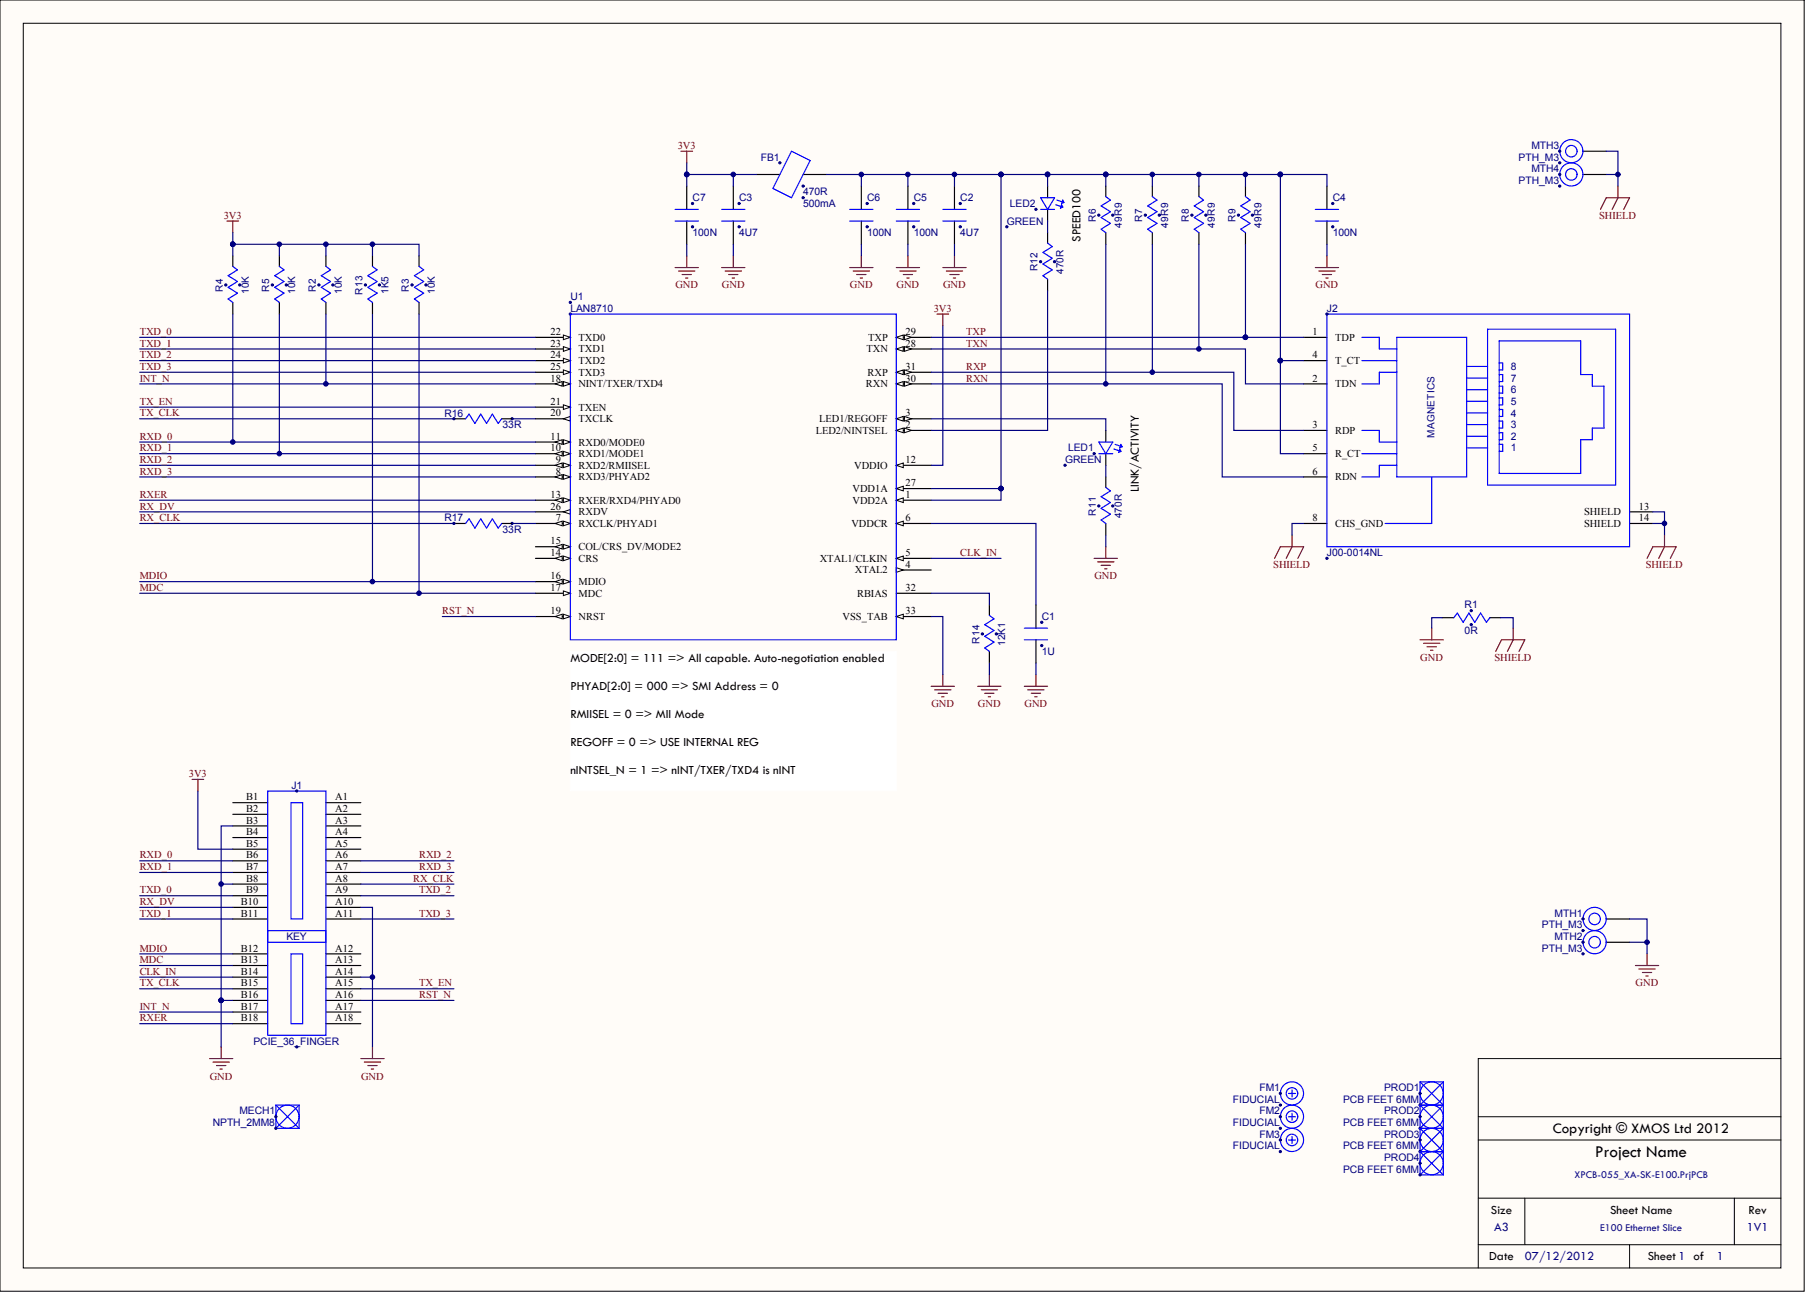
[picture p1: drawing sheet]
<svg xmlns="http://www.w3.org/2000/svg" width="656mm" height="471mm" viewBox="0 0 656 471" stroke-linecap="round" stroke-linejoin="round" font-family="sans-serif">
<path d="M0 0h655.1v468.8h-655.1z" fill="#fffcf8"/>
<path d="M0 0h655.2v468.9h-655.2zM8.5 8.4h638.2v452h-638.2zM646.7 384.4h-109.9v76M536.8 405.5h109.9M536.8 414h109.9M536.8 435.1h109.9M553.7 435.1v16.9M629.8 435.1v16.9M536.8 452h109.9M591.8 452v8.4" fill="none" stroke="#000" stroke-width=".36"/>
<circle cx="207.1" cy="114" r=".4" fill="#000080" stroke="#000080" stroke-width=".36"/>
<path d="M325.5 207h12.6" fill="none" stroke="#000" stroke-width=".42"/>
<path d="M325.5 206.1l2.5 .9-2.5 .8z" fill="#fffcf8" stroke="#000" stroke-width=".36"/>
<path d="M325.5 202.8h12.6" fill="none" stroke="#000" stroke-width=".42"/>
<path d="M325.5 202.8l2.5-.9v1.7z" fill="#fffcf8" stroke="#000" stroke-width=".36"/>
<path d="M325.5 139.4h12.6M325.5 215.4h12.6" fill="none" stroke="#000" stroke-width=".42"/>
<g fill="#fffcf8" stroke="#000" stroke-width=".36">
<path d="M325.5 139.4l2.5-.9v1.7z"/>
<path d="M328.4 138.5l2.6 .9-2.6 .8z"/>
</g>
<path d="M325.5 135.2h12.6" fill="none" stroke="#000" stroke-width=".42"/>
<g fill="#fffcf8" stroke="#000" stroke-width=".36">
<path d="M325.5 135.2l2.5-.9v1.7z"/>
<path d="M328.4 134.3l2.6 .9-2.6 .8z"/>
</g>
<path d="M325.5 126.7h12.6" fill="none" stroke="#000" stroke-width=".42"/>
<g fill="#fffcf8" stroke="#000" stroke-width=".36">
<path d="M325.5 126.7l2.5-.8v1.7z"/>
<path d="M328.4 125.9l2.6 .8-2.6 .9z"/>
</g>
<path d="M325.5 122.5h12.6" fill="none" stroke="#000" stroke-width=".42"/>
<g fill="#fffcf8" stroke="#000" stroke-width=".36">
<path d="M325.5 122.5l2.5-.8v1.6z"/>
<path d="M328.4 121.7l2.6 .8-2.6 .8z"/>
</g>
<path d="M194.4 211.2h12.7" fill="none" stroke="#000" stroke-width=".42"/>
<g fill="#fffcf8" stroke="#000" stroke-width=".36">
<path d="M204.6 210.4l2.5 .8-2.5 .8z"/>
<path d="M201.6 211.2l2.6-.8v1.6z"/>
</g>
<path d="M194.4 215.4h12.7" fill="none" stroke="#000" stroke-width=".42"/>
<path d="M204.6 214.6l2.5 .8-2.5 .9z" fill="#fffcf8" stroke="#000" stroke-width=".36"/>
<path d="M325.5 152.1h12.6" fill="none" stroke="#000" stroke-width=".42"/>
<g fill="#fffcf8" stroke="#000" stroke-width=".36">
<path d="M325.5 152.1l2.5-.9v1.7z"/>
<path d="M328.4 151.2l2.6 .9-2.6 .8z"/>
</g>
<path d="M325.5 156.3h12.6" fill="none" stroke="#000" stroke-width=".42"/>
<g fill="#fffcf8" stroke="#000" stroke-width=".36">
<path d="M325.5 156.3l2.5-.9v1.7z"/>
<path d="M328.4 155.4l2.6 .9-2.6 .8z"/>
</g>
<path d="M325.5 223.9h12.6" fill="none" stroke="#000" stroke-width=".42"/>
<path d="M325.5 223.9l2.5-.9v1.7z" fill="#fffcf8" stroke="#000" stroke-width=".36"/>
<path d="M325.5 177.4h12.6" fill="none" stroke="#000" stroke-width=".42"/>
<path d="M325.5 177.4l2.5-.8v1.7z" fill="#fffcf8" stroke="#000" stroke-width=".36"/>
<path d="M325.5 181.6h12.6" fill="none" stroke="#000" stroke-width=".42"/>
<path d="M325.5 181.6l2.5-.8v1.7z" fill="#fffcf8" stroke="#000" stroke-width=".36"/>
<path d="M194.4 202.8h12.7" fill="none" stroke="#000" stroke-width=".42"/>
<g fill="#fffcf8" stroke="#000" stroke-width=".36">
<path d="M204.6 201.9l2.5 .9-2.5 .8z"/>
<path d="M201.6 202.8l2.6-.9v1.7z"/>
</g>
<path d="M194.4 198.5h12.7" fill="none" stroke="#000" stroke-width=".42"/>
<g fill="#fffcf8" stroke="#000" stroke-width=".36">
<path d="M204.6 197.7l2.5 .8-2.5 .9z"/>
<path d="M201.6 198.5l2.6-.8v1.7z"/>
</g>
<path d="M194.4 190.1h12.7" fill="none" stroke="#000" stroke-width=".42"/>
<g fill="#fffcf8" stroke="#000" stroke-width=".36">
<path d="M204.6 189.2l2.5 .9-2.5 .8z"/>
<path d="M201.6 190.1l2.6-.9v1.7z"/>
</g>
<path d="M194.4 185.9h12.7" fill="none" stroke="#000" stroke-width=".42"/>
<path d="M204.6 185.9l2.5-.9v1.7z" fill="#fffcf8" stroke="#000" stroke-width=".36"/>
<path d="M194.4 181.6h12.7" fill="none" stroke="#000" stroke-width=".42"/>
<g fill="#fffcf8" stroke="#000" stroke-width=".36">
<path d="M204.6 180.8l2.5 .8-2.5 .9z"/>
<path d="M201.6 181.6l2.6-.8v1.7z"/>
</g>
<path d="M194.4 173.2h12.7" fill="none" stroke="#000" stroke-width=".42"/>
<g fill="#fffcf8" stroke="#000" stroke-width=".36">
<path d="M204.6 172.3l2.5 .9-2.5 .8z"/>
<path d="M201.6 173.2l2.6-.9v1.7z"/>
</g>
<path d="M194.4 169h12.7" fill="none" stroke="#000" stroke-width=".42"/>
<g fill="#fffcf8" stroke="#000" stroke-width=".36">
<path d="M204.6 168.1l2.5 .9-2.5 .8z"/>
<path d="M201.6 169l2.6-.9v1.7z"/>
</g>
<path d="M194.4 164.7h12.7" fill="none" stroke="#000" stroke-width=".42"/>
<g fill="#fffcf8" stroke="#000" stroke-width=".36">
<path d="M204.6 163.9l2.5 .8-2.5 .9z"/>
<path d="M201.6 164.7l2.6-.8v1.7z"/>
</g>
<path d="M194.4 160.5h12.7" fill="none" stroke="#000" stroke-width=".42"/>
<g fill="#fffcf8" stroke="#000" stroke-width=".36">
<path d="M204.6 159.7l2.5 .8-2.5 .9z"/>
<path d="M201.6 160.5l2.6-.8v1.7z"/>
</g>
<path d="M194.4 152.1h12.7" fill="none" stroke="#000" stroke-width=".42"/>
<path d="M204.6 152.1l2.5-.9v1.7z" fill="#fffcf8" stroke="#000" stroke-width=".36"/>
<path d="M194.4 147.8h12.7" fill="none" stroke="#000" stroke-width=".42"/>
<path d="M204.6 147l2.5 .8-2.5 .9z" fill="#fffcf8" stroke="#000" stroke-width=".36"/>
<path d="M194.4 139.4h12.7" fill="none" stroke="#000" stroke-width=".42"/>
<g fill="#fffcf8" stroke="#000" stroke-width=".36">
<path d="M204.6 138.5l2.5 .9-2.5 .8z"/>
<path d="M201.6 139.4l2.6-.9v1.7z"/>
</g>
<path d="M194.4 135.2h12.7" fill="none" stroke="#000" stroke-width=".42"/>
<path d="M204.6 134.3l2.5 .9-2.5 .8z" fill="#fffcf8" stroke="#000" stroke-width=".36"/>
<path d="M194.4 130.9h12.7" fill="none" stroke="#000" stroke-width=".42"/>
<path d="M204.6 130.1l2.5 .8-2.5 .9z" fill="#fffcf8" stroke="#000" stroke-width=".36"/>
<path d="M194.4 126.7h12.7" fill="none" stroke="#000" stroke-width=".42"/>
<path d="M204.6 125.9l2.5 .8-2.5 .9z" fill="#fffcf8" stroke="#000" stroke-width=".36"/>
<path d="M194.4 122.5h12.7" fill="none" stroke="#000" stroke-width=".42"/>
<path d="M204.6 121.7l2.5 .8-2.5 .8z" fill="#fffcf8" stroke="#000" stroke-width=".36"/>
<path d="M194.4 223.9h12.7" fill="none" stroke="#000" stroke-width=".42"/>
<g fill="#fffcf8" stroke="#000" stroke-width=".36">
<path d="M204.6 223l2.5 .9-2.5 .8z"/>
<path d="M201.6 223.9l2.6-.9v1.7z"/>
</g>
<path d="M325.5 190.1h12.6" fill="none" stroke="#000" stroke-width=".42"/>
<path d="M325.5 190.1l2.5-.9v1.7z" fill="#fffcf8" stroke="#000" stroke-width=".36"/>
<path d="M325.5 169h12.6" fill="none" stroke="#000" stroke-width=".42"/>
<path d="M325.5 169l2.5-.9v1.7z" fill="#fffcf8" stroke="#000" stroke-width=".36"/>
<g fill="none" stroke="#00f" stroke-width=".42">
<path d="M287.4 54.9l6.8 3.4-6.8 13.5-6.7-3.4zM245.2 76h8.4M262.1 76h8.4M308.6 76h8.4M325.5 76h8.4M342.4 76h8.4M377.9 76h5M377.9 71.8h5l-2.5 4.2zM383.4 74.3l2.5 .9M383.8 72.7l2.5 .8M385.5 74.3l.4 .9-.8 .4zM385.9 72.7l.4 .8-.8 .4z"/>
<path d="M401.5 71.4l1.7 1.3-3.3 2.1 3.3 2.1-3.3 2.1 3.3 2.1-3.3 2.1 1.6 1.3M418.5 71.4l1.6 1.3-3.3 2.1 3.3 2.1-3.3 2.1 3.3 2.1-3.3 2.1 1.7 1.3M435.4 71.4l1.7 1.3-3.4 2.1 3.4 2.1-3.4 2.1 3.4 2.1-3.4 2.1 1.7 1.3M452.3 71.4l1.7 1.3-3.4 2.1 3.4 2.1-3.4 2.1 3.4 2.1-3.4 2.1 1.7 1.3M477.6 76h8.5M84.5 96.7l1.7 1.3-3.4 2.1 3.4 2.1-3.4 2.1 3.4 2.1-3.4 2.2 1.7 1.2M101.4 96.7l1.7 1.3-3.3 2.1 3.3 2.1-3.3 2.1 3.3 2.1-3.3 2.2 1.6 1.2M118.4 96.7l1.6 1.3-3.3 2.1 3.3 2.1-3.3 2.1 3.3 2.1-3.3 2.2 1.7 1.2M135.3 96.7l1.6 1.3-3.3 2.1 3.3 2.1-3.3 2.1 3.3 2.1-3.3 2.2 1.7 1.2M152.2 96.7l1.7 1.3-3.4 2.1 3.4 2.1-3.4 2.1 3.4 2.1-3.4 2.2 1.7 1.2M245.2 80.3h8.4M262.1 80.3h8.4"/>
<path d="M308.6 80.3h8.4M325.5 80.3h8.4M342.4 80.3h8.4M380.4 88.3l1.7 1.3-3.4 2.1 3.4 2.1-3.4 2.1 3.4 2.1-3.4 2.1 1.7 1.3M477.6 80.3h8.5M207.1 114h118.4v118.3h-118.4zM481.9 114h109.9v84.5h-109.9zM540.2 119.5h46.5v56.6h-46.5zM494.5 130.9h12.7M494.5 122.5h6.4v4.2h6.3M507.2 122.5h25.4v50.7h-25.4zM507.2 135.2h-6.3v4.2h-6.4"/>
<path d="M532.6 133.1h7.6M532.6 137.3h7.6M544.4 123.8h29.6v12.2h4.2v4.2h4.3v15.2h-4.3v4.3h-4.2v12.2h-29.6zM544.4 136h1.3v2.5h-1.3M544.4 131.8h1.3v2.5h-1.3M169.1 152.1l1.2-1.7 2.2 3.4 2.1-3.4 2.1 3.4 2.1-3.4 2.1 3.4 1.3-1.7M494.5 156.3h6.4v4.2h6.3M532.6 141.5h7.6M532.6 145.7h7.6M532.6 150h7.6M532.6 154.2h7.6M532.6 158.4h7.6"/>
<path d="M544.4 157.1h1.3v2.6h-1.3M544.4 152.9h1.3v2.5h-1.3M544.4 140.2h1.3v2.6h-1.3M544.4 144.5h1.3v2.5h-1.3M544.4 148.7h1.3v2.5h-1.3M399 164.7h5.1M399 160.5h5.1l-2.6 4.2zM401.5 177l1.7 1.3-3.3 2.1 3.3 2.1-3.3 2.1 3.3 2.1-3.3 2.1 1.6 1.3M404.5 163l2.5 .9M404.9 161.4l2.6 .8M406.6 163l.4 .9-.8 .4zM407 161.4l.5 .8-.9 .4z"/>
<path d="M494.5 164.7h12.7M507.2 169h-6.3v4.2h-6.4M519.9 173.2v16.9h-16.9M532.6 162.6h7.6M544.4 161.4h1.3v2.5h-1.3M169.1 190.1l1.2-1.7 2.2 3.4 2.1-3.4 2.1 3.4 2.1-3.4 2.1 3.4 1.3-1.7M359.3 223.5l1.7 1.2-3.4 2.1 3.4 2.1-3.4 2.2 3.4 2.1-3.4 2.1 1.7 1.2M372 228.1h8.4M372 232.3h8.4M527.9 224.3l1.3-1.7 2.1 3.4 2.1-3.4 2.1 3.4 2.1-3.4 2.2 3.4 1.2-1.7M97.2 287.2h21.2v88.7h-21.2zM105.7 291.5h4.2v42.2h-4.2z"/>
<path d="M97.2 337.9h21.2v4.2h-21.2zM105.7 346.4h4.2v25.3h-4.2zM467.9 397.1h2.5M469.2 395.8v2.5M515.7 392.8h8.4v8.5h-8.4zM515.7 392.8l8.4 8.5-8.4 8.4 8.4 8.5-8.4 8.4M524.1 392.8l-8.4 8.5 8.4 8.4-8.4 8.5 8.4 8.4M100.2 401.3h8.4v8.4h-8.4zM100.2 401.3l8.4 8.4M108.6 401.3l-8.4 8.4M467.9 405.5h2.5M467.9 414h2.5"/>
<path d="M469.2 404.2v2.6M469.2 412.7v2.5M515.7 401.3h8.4v8.4h-8.4zM515.7 409.7h8.4v8.5h-8.4zM515.7 418.2h8.4v8.4h-8.4z"/>
<circle cx="570.6" cy="54.9" r="2.09"/>
<circle cx="570.6" cy="54.9" r="4.2"/>
<circle cx="570.6" cy="63.3" r="2.09"/>
<circle cx="570.6" cy="63.3" r="4.2"/>
<circle cx="579.1" cy="333.7" r="2.09"/>
<circle cx="579.1" cy="333.7" r="4.2"/>
<circle cx="579.1" cy="342.1" r="2.09"/>
<circle cx="579.1" cy="342.1" r="4.2"/>
<circle cx="469.2" cy="397" r="2.09"/>
<circle cx="469.2" cy="397" r="4.2"/>
<circle cx="519.9" cy="397" r="4.2"/>
<circle cx="104.4" cy="405.5" r="4.2"/>
<circle cx="469.2" cy="405.5" r="2.09"/>
<circle cx="469.2" cy="413.9" r="2.09"/>
<circle cx="469.2" cy="405.5" r="4.2"/>
<circle cx="469.2" cy="413.9" r="4.2"/>
<circle cx="519.9" cy="413.9" r="4.2"/>
<circle cx="519.9" cy="405.5" r="4.2"/>
<circle cx="519.9" cy="422.4" r="4.2"/>
</g>
<g fill="#000080" stroke="#000080" stroke-width=".36">
<circle cx="207.1" cy="109.8" r=".4"/>
<circle cx="120.9" cy="103.5" r=".4"/>
<circle cx="115.8" cy="103.5" r=".4"/>
<circle cx="154.7" cy="103.5" r=".4"/>
<circle cx="149.6" cy="103.5" r=".4"/>
<circle cx="87.1" cy="103.5" r=".4"/>
<circle cx="82" cy="103.5" r=".4"/>
<circle cx="104" cy="103.5" r=".4"/>
<circle cx="98.9" cy="103.5" r=".4"/>
<circle cx="404.1" cy="78.1" r=".4"/>
<circle cx="399" cy="78.1" r=".4"/>
<circle cx="421" cy="78.1" r=".4"/>
<circle cx="415.9" cy="78.1" r=".4"/>
<circle cx="437.9" cy="78.1" r=".4"/>
<circle cx="432.8" cy="78.1" r=".4"/>
<circle cx="454.8" cy="78.1" r=".4"/>
<circle cx="449.7" cy="78.1" r=".4"/>
<circle cx="186" cy="152" r=".4"/>
<circle cx="164.8" cy="152" r=".4"/>
<circle cx="186" cy="190.1" r=".4"/>
<circle cx="164.8" cy="190.1" r=".4"/>
<circle cx="137.8" cy="103.5" r=".4"/>
<circle cx="132.7" cy="103.5" r=".4"/>
<circle cx="404.1" cy="183.7" r=".4"/>
<circle cx="399" cy="183.7" r=".4"/>
<circle cx="382.9" cy="95" r=".4"/>
<circle cx="377.9" cy="95" r=".4"/>
<circle cx="361.8" cy="230.2" r=".4"/>
<circle cx="356.7" cy="230.2" r=".4"/>
<circle cx="534.2" cy="226.8" r=".4"/>
<circle cx="534.2" cy="221.7" r=".4"/>
<circle cx="378.3" cy="234.4" r=".4"/>
<circle cx="378.3" cy="226" r=".4"/>
<circle cx="483.9" cy="82.3" r=".4"/>
<circle cx="483.9" cy="73.9" r=".4"/>
<circle cx="331.8" cy="82.3" r=".4"/>
<circle cx="331.8" cy="73.9" r=".4"/>
<circle cx="314.9" cy="82.3" r=".4"/>
<circle cx="314.9" cy="73.9" r=".4"/>
<circle cx="251.5" cy="82.3" r=".4"/>
<circle cx="251.5" cy="73.9" r=".4"/>
<circle cx="348.7" cy="82.3" r=".4"/>
<circle cx="348.7" cy="73.9" r=".4"/>
<circle cx="268.4" cy="82.3" r=".4"/>
<circle cx="268.4" cy="73.9" r=".4"/>
<circle cx="481.8" cy="202.7" r=".4"/>
<circle cx="481.8" cy="114" r=".4"/>
<circle cx="291.6" cy="67.6" r=".4"/>
<circle cx="291.6" cy="71.8" r=".4"/>
<circle cx="283.2" cy="59.1" r=".4"/>
<circle cx="386.7" cy="168.9" r=".4"/>
<circle cx="397.3" cy="164.7" r=".4"/>
<circle cx="365.6" cy="82.3" r=".4"/>
<circle cx="376.2" cy="76" r=".4"/>
<circle cx="604.4" cy="190.1" r=".82"/>
<circle cx="464.9" cy="130.9" r=".82"/>
<circle cx="464.9" cy="63.3" r=".82"/>
<circle cx="418.4" cy="63.3" r=".82"/>
<circle cx="435.3" cy="63.3" r=".82"/>
<circle cx="452.2" cy="63.3" r=".82"/>
<circle cx="401.5" cy="63.3" r=".82"/>
<circle cx="452.2" cy="122.5" r=".82"/>
<circle cx="435.3" cy="126.7" r=".82"/>
<circle cx="418.4" cy="135.1" r=".82"/>
<circle cx="401.5" cy="139.4" r=".82"/>
<circle cx="363.5" cy="177.4" r=".82"/>
<circle cx="380.4" cy="63.3" r=".82"/>
<circle cx="363.5" cy="63.3" r=".82"/>
<circle cx="266.3" cy="63.3" r=".82"/>
<circle cx="312.8" cy="63.3" r=".82"/>
<circle cx="329.7" cy="63.3" r=".82"/>
<circle cx="346.6" cy="63.3" r=".82"/>
<circle cx="249.4" cy="63.3" r=".82"/>
<circle cx="101.4" cy="88.7" r=".82"/>
<circle cx="118.3" cy="88.7" r=".82"/>
<circle cx="135.2" cy="88.7" r=".82"/>
<circle cx="84.5" cy="88.7" r=".82"/>
<circle cx="152.1" cy="215.4" r=".82"/>
<circle cx="135.2" cy="211.2" r=".82"/>
<circle cx="118.3" cy="139.4" r=".82"/>
<circle cx="101.4" cy="164.7" r=".82"/>
<circle cx="84.5" cy="160.5" r=".82"/>
<circle cx="574.8" cy="337.9" r=".4"/>
<circle cx="574.8" cy="333.7" r=".4"/>
<circle cx="574.8" cy="346.3" r=".4"/>
<circle cx="574.8" cy="342.1" r=".4"/>
<circle cx="566.4" cy="59.1" r=".4"/>
<circle cx="566.4" cy="54.9" r=".4"/>
<circle cx="566.4" cy="67.6" r=".4"/>
<circle cx="566.4" cy="63.3" r=".4"/>
<circle cx="515.6" cy="401.3" r=".4"/>
<circle cx="515.6" cy="397" r=".4"/>
<circle cx="515.6" cy="409.7" r=".4"/>
<circle cx="515.6" cy="405.5" r=".4"/>
<circle cx="515.6" cy="418.2" r=".4"/>
<circle cx="515.6" cy="413.9" r=".4"/>
<circle cx="515.6" cy="426.6" r=".4"/>
<circle cx="515.6" cy="422.4" r=".4"/>
<circle cx="464.9" cy="401.3" r=".4"/>
<circle cx="464.9" cy="397" r=".4"/>
<circle cx="464.9" cy="409.7" r=".4"/>
<circle cx="464.9" cy="405.5" r=".4"/>
<circle cx="464.9" cy="418.2" r=".4"/>
<circle cx="464.9" cy="413.9" r=".4"/>
<circle cx="587.5" cy="63.3" r=".82"/>
<circle cx="598.1" cy="342.1" r=".82"/>
<circle cx="107.8" cy="380.1" r=".4"/>
<circle cx="107.8" cy="287.2" r=".4"/>
<circle cx="80.3" cy="321" r=".82"/>
<circle cx="80.3" cy="363.2" r=".82"/>
<circle cx="135.2" cy="354.8" r=".82"/>
<circle cx="100.2" cy="409.7" r=".4"/>
<circle cx="100.2" cy="405.5" r=".4"/>
</g>
<g fill="none" stroke="#000" stroke-width=".42">
<path d="M574.8 54.9h8.5M249.4 67.6v8.4M266.3 67.6v8.4M274.7 63.4h8.5M291.6 63.4h8.5M312.8 67.6v8.4M329.7 67.6v8.4M346.6 67.6v8.4M380.4 67.6v4.2M380.4 76v4.3M401.5 67.6v3.8M418.5 67.6v3.8"/>
<path d="M435.4 67.6v3.8M452.3 67.6v3.8M481.9 67.6v8.4M574.8 63.4h8.5M84.5 92.9v3.8M101.4 92.9v3.8M118.4 92.9v3.8M135.3 92.9v3.8M152.2 92.9v3.8M249.4 80.3v8.4M266.3 80.3v8.4M312.8 80.3v8.4"/>
<path d="M329.7 80.3v8.4M346.6 80.3v8.4M380.4 84.5v3.8M401.5 84.5v4.2M418.5 84.5v4.2M435.4 84.5v4.2M452.3 84.5v4.2M481.9 80.3v8.4M84.5 109.8v4.2M101.4 109.8v4.2M118.4 109.8v4.2M135.3 109.8v4.2"/>
<path d="M152.2 109.8v4.2M380.4 101.4v4.2M473.4 122.5h8.5M473.4 130.9h8.5M473.4 139.4h8.5M164.8 152.1h4.3M182.2 152.1h3.8M401.5 156.3v4.2M473.4 156.3h8.5M401.5 164.7v4.3M401.5 173.2v3.8M473.4 164.7h8.5"/>
<path d="M473.4 173.2h8.5M164.8 190.1h4.3M182.2 190.1h3.8M401.5 190.1v4.2M473.4 190.1h8.5M591.8 190.1h8.4M591.8 185.9h8.4M359.3 219.6v3.9M376.2 219.6v8.5M359.3 236.5v4.3M376.2 232.3v8.5M523.7 224.3h4.2"/>
<path d="M541 224.3h3.8M84.5 291.5h12.7M84.5 295.7h12.7M84.5 299.9h12.7M118.4 291.5h12.6M118.4 295.7h12.6M118.4 299.9h12.6M84.5 304.1h12.7M84.5 308.4h12.7M84.5 312.6h12.7M84.5 316.8h12.7M118.4 304.1h12.6"/>
<path d="M118.4 308.4h12.6M118.4 312.6h12.6M118.4 316.8h12.6M84.5 333.7h12.7M84.5 321h12.7M84.5 325.2h12.7M84.5 329.5h12.7M118.4 333.7h12.6M118.4 321h12.6M118.4 325.2h12.6M118.4 329.5h12.6M583.3 333.7h8.5"/>
<path d="M84.5 346.4h12.7M84.5 350.6h12.7M84.5 354.8h12.7M84.5 359h12.7M118.4 346.4h12.6M118.4 350.6h12.6M118.4 354.8h12.6M118.4 359h12.6M583.3 342.1h8.5M84.5 363.3h12.7M84.5 367.5h12.7M84.5 371.7h12.7"/>
<path d="M118.4 363.3h12.6M118.4 367.5h12.6M118.4 371.7h12.6"/>
</g>
<g fill="none" stroke="#800000" stroke-width=".42">
<path d="M247.3 54.9h4.2M249.4 54.9v4.2M581.2 76l2.1-4.2h8.5l-2.2 4.2M587.5 67.6v4.2l-2.1 4.2M82.4 80.3h4.2M84.5 80.3v4.2M245.2 97.2h8.4M246.4 98.4h5.9M247.7 99.7h3.4M249.4 92.9v4.3M262.1 97.2h8.4M263.3 98.4h5.9"/>
<path d="M264.6 99.7h3.4M266.3 92.9v4.3M308.6 97.2h8.4M309.8 98.4h5.9M311.1 99.7h3.4M312.8 92.9v4.3M325.5 97.2h8.4M326.7 98.4h5.9M328 99.7h3.4M329.7 92.9v4.3M342.4 97.2h8.4M343.6 98.4h6"/>
<path d="M344.9 99.7h3.4M346.6 92.9v4.3M477.6 97.2h8.5M478.9 98.4h5.9M480.2 99.7h3.3M481.9 92.9v4.3M249 101h.8M265.9 101h.8M312.4 101h.8M329.3 101h.8M340.3 114h4.2M342.4 114v4.3"/>
<path d="M346.2 101h.8M481.4 101h.9M401.5 198.5v4.3M469.2 194.3v4.2l-2.1 4.3M604.4 194.3v4.2l-2.1 4.3M397.3 202.8h8.5M398.6 204h5.9M399.9 205.3h3.3M401.1 206.6h.9M462.8 202.8l2.1-4.3h8.5l-2.1 4.3M598.1 202.8l2.1-4.3h8.5l-2.2 4.3M515.7 232.3h8.4"/>
<path d="M516.9 233.6h6M518.2 234.9h3.4M519.5 236.1h.8M519.9 228.1v4.2M543.1 236.5l2.2-4.2h8.4l-2.1 4.2M549.5 228.1v4.2l-2.1 4.2M338.1 249.2h8.5M339.4 250.5h5.9M340.7 251.8h3.4M341.9 253h.9M342.4 245v4.2M355.1 249.2h8.4"/>
<path d="M356.3 250.5h5.9M357.6 251.8h3.4M358.9 253h.8M359.3 245v4.2M372 249.2h8.4M373.2 250.5h5.9M374.5 251.8h3.4M375.8 253h.8M376.2 245v4.2M69.7 283h4.3M71.9 283v4.2M593.9 350.6h8.4"/>
<path d="M595.1 351.9h6M596.4 353.1h3.4M597.7 354.4h.8M598.1 346.4v4.2M76.1 384.4h8.4M77.4 385.7h5.9M78.6 386.9h3.4M79.9 388.2h.8M80.3 380.2v4.2M131 384.4h8.5M132.3 385.7h5.9M133.6 386.9h3.3"/>
<path d="M134.8 388.2h.9M135.3 380.2v4.2"/>
</g>
<g fill="none" stroke="#000080" stroke-width=".42">
<path d="M249.4 59.1v8.5M583.3 54.9h4.2v12.7M249.4 63.4h25.3M266.3 63.4v4.2M300.1 63.4h164.8M312.8 63.4v4.2M329.7 63.4v4.2M346.6 63.4v4.2M363.5 63.4v114M380.4 63.4v4.2M401.5 63.4v4.2M418.5 63.4v4.2"/>
<path d="M435.4 63.4v4.2M452.3 63.4v4.2M464.9 63.4h17v4.2M464.9 63.4v67.5M583.3 63.4h4.2M84.5 88.7h67.7v4.2M84.5 84.5v8.4M101.4 88.7v4.2M118.4 88.7v4.2M135.3 88.7v4.2M249.4 88.7v4.2M266.3 88.7v4.2"/>
<path d="M312.8 88.7v4.2M329.7 88.7v4.2M346.6 88.7v4.2M380.4 80.3v4.2M401.5 88.7v50.7M418.5 88.7v46.5M435.4 88.7v38M452.3 88.7v33.8M481.9 88.7v4.2M84.5 114v46.5M101.4 114v50.7M118.4 114v25.4"/>
<path d="M135.3 114v97.2M152.2 114v101.4M342.4 118.3v50.7h-4.3M380.4 105.6v50.7h-42.3M50.7 130.9h143.7M50.7 122.5h143.7M50.7 126.7h143.7M50.7 135.2h143.7M50.7 139.4h143.7M338.1 139.4h105.7v33.8h29.6M338.1 126.7h114.2v12.7h21.1M338.1 135.2h109.9v21.1h25.4"/>
<path d="M338.1 122.5h135.3M464.9 130.9v33.8h8.5M464.9 130.9h8.5M50.7 152.1h114.1M50.7 147.8h143.7M186 152.1h8.4M338.1 152.1h63.4v4.2M50.7 160.5h143.7M50.7 164.7h143.7M50.7 169h143.7M50.7 173.2h143.7M338.1 177.4h25.4"/>
<path d="M363.5 177.4v4.2h-25.4M401.5 169v4.2M50.7 190.1h114.1M50.7 181.6h143.7M50.7 185.9h143.7M186 190.1h8.4M338.1 190.1h38.1v29.5M401.5 194.3v4.2M473.4 190.1h-4.2v4.2M600.2 185.9h4.2v8.4M600.2 190.1h4.2M50.7 211.2h143.7"/>
<path d="M50.7 215.4h143.7M338.1 215.4h21.2v4.2M338.1 202.8h25.4M160.6 223.9h33.8M338.1 223.9h4.3v21.1M523.7 224.3h-3.8v3.8M544.8 224.3h4.7v3.8M359.3 240.8v4.2M376.2 240.8v4.2M71.9 287.2v21.2h12.6M84.5 299.9h-4.2v63.4M50.7 316.8h33.8"/>
<path d="M50.7 312.6h33.8M131 316.8h33.8M131 312.6h33.8M50.7 333.7h33.8M50.7 329.5h33.8M50.7 325.2h33.8M80.3 321h4.2M131 329.5h4.3v50.7M131 333.7h33.8M131 325.2h33.8M131 321h33.8M591.8 333.7h6.3v12.7"/>
<path d="M50.7 359h33.8M50.7 354.8h33.8M50.7 350.6h33.8M50.7 346.4h33.8M131 359h33.8M131 354.8h4.3M591.8 342.1h6.3M50.7 371.7h33.8M50.7 367.5h33.8M80.3 363.3h4.2M80.3 363.3v16.9M131 363.3h33.8"/>
</g>
<path d="M207.1 236.5h118.3v50.7h-118.3z" fill="#fff" stroke="#fff" stroke-width=".36"/>
<text font-size="6.2" x="579.3" y="420.1">Project Name</text>
<text font-size="5.4" x="563.9" y="411.4">Copyright © XMOS Ltd 2012</text>
<g font-size="4.6">
<text x="392.4" y="87.8" transform="rotate(-90 392.4 87.8)">SPEED100</text>
<text x="413.6" y="178.7" transform="rotate(-90 413.6 178.7)">LINK/ACTIVITY</text>
<text x="207.1" y="240.5">MODE[2:0] = 111 =&gt; All capable. Auto-negotiation enabled</text>
<text x="207.1" y="250.7">PHYAD[2:0] = 000 =&gt; SMI Address = 0</text>
<text x="207.1" y="260.8">RMIISEL = 0 =&gt; MII Mode</text>
<text x="207.1" y="270.9">REGOFF = 0 =&gt; USE INTERNAL REG</text>
<text x="207.1" y="281.1">nINTSEL_N = 1 =&gt; nINT/TXER/TXD4 is nINT</text>
<text x="541.4" y="440.7">Size</text>
<text x="584.7" y="440.7">Sheet Name</text>
<text x="634.9" y="440.7">Rev</text>
<text x="540.8" y="457.6">Date</text>
<text x="598.3" y="457.6">Sheet 1 of</text>
</g>
<g font-size="4.6" fill="#11037f">
<text x="542.6" y="447.1">A3</text>
<text x="634.3" y="447.1">1V1</text>
<text x="553.7" y="457.6">07/12/2012</text>
<text x="623.5" y="457.6">1</text>
</g>
<g font-size="3.9" fill="#11037f">
<text x="571.8" y="427.9">XPCB-055_XA-SK-E100.PrjPCB</text>
<text x="581.1" y="446.9">E100 Ethernet Slice</text>
</g>
<g font-size="3.8" fill="#800000">
<text x="246.1" y="54.1">3V3</text>
<text x="81.2" y="79.4">3V3</text>
<text x="580.7" y="79.4">SHIELD</text>
<text x="245.2" y="104.8">GND</text>
<text x="262.1" y="104.8">GND</text>
<text x="308.6" y="104.8">GND</text>
<text x="325.5" y="104.8">GND</text>
<text x="342.5" y="104.8">GND</text>
<text x="477.7" y="104.8">GND</text>
<text x="339.1" y="113.2">3V3</text>
<text x="50.7" y="121.7">TXD_0</text>
<text x="50.7" y="125.9">TXD_1</text>
<text x="350.8" y="121.7">TXP</text>
<text x="350.8" y="125.9">TXN</text>
<text x="50.7" y="130.1">TXD_2</text>
<text x="50.7" y="134.3">TXD_3</text>
<text x="350.8" y="134.3">RXP</text>
<text x="50.7" y="138.5">INT_N</text>
<text x="350.8" y="138.5">RXN</text>
<text x="50.7" y="147">TX_EN</text>
<text x="50.7" y="151.2">TX_CLK</text>
<text x="50.7" y="159.7">RXD_0</text>
<text x="50.7" y="163.9">RXD_1</text>
<text x="50.7" y="168.1">RXD_2</text>
<text x="50.7" y="172.3">RXD_3</text>
<text x="50.7" y="180.8">RXER</text>
<text x="50.7" y="185">RX_DV</text>
<text x="50.7" y="189.2">RX_CLK</text>
<text x="348.7" y="201.9">CLK_IN</text>
<text x="462.4" y="206.1">SHIELD</text>
<text x="597.6" y="206.1">SHIELD</text>
<text x="50.7" y="210.4">MDIO</text>
<text x="50.7" y="214.6">MDC</text>
<text x="397.4" y="210.4">GND</text>
<text x="160.6" y="223">RST_N</text>
<text x="515.8" y="239.9">GND</text>
<text x="542.7" y="239.9">SHIELD</text>
<text x="338.2" y="256.8">GND</text>
<text x="355.1" y="256.8">GND</text>
<text x="372" y="256.8">GND</text>
<text x="68.6" y="282.2">3V3</text>
<text x="50.7" y="311.7">RXD_0</text>
<text x="152.2" y="311.7">RXD_2</text>
<text x="50.7" y="316">RXD_1</text>
<text x="152.2" y="316">RXD_3</text>
<text x="150.1" y="320.2">RX_CLK</text>
<text x="50.7" y="324.4">TXD_0</text>
<text x="50.7" y="328.6">RX_DV</text>
<text x="152.2" y="324.4">TXD_2</text>
<text x="50.7" y="332.9">TXD_1</text>
<text x="152.2" y="332.9">TXD_3</text>
<text x="50.7" y="345.5">MDIO</text>
<text x="50.7" y="349.7">MDC</text>
<text x="50.7" y="354">CLK_IN</text>
<text x="50.7" y="358.2">TX_CLK</text>
<text x="152.2" y="358.2">TX_EN</text>
<text x="593.9" y="358.2">GND</text>
<text x="152.2" y="362.4">RST_N</text>
<text x="50.7" y="366.6">INT_N</text>
<text x="50.7" y="370.9">RXER</text>
<text x="76.2" y="392">GND</text>
<text x="131.1" y="392">GND</text>
</g>
<g font-size="3.8" fill="#000080">
<text x="276.3" y="58.3">FB1</text>
<text x="551.5" y="58.3">PTH_M3</text>
<text x="556.1" y="54.1">MTH3</text>
<text x="556.1" y="62.5">MTH4</text>
<text x="291.6" y="71">470R</text>
<text x="551.5" y="66.8">PTH_M3</text>
<text x="251.5" y="73.1">C7</text>
<text x="268.4" y="73.1">C3</text>
<text x="291.6" y="75.2">500mA</text>
<text x="314.9" y="73.1">C6</text>
<text x="331.8" y="73.1">C5</text>
<text x="348.7" y="73.1">C2</text>
<text x="366.7" y="75.2">LED2</text>
<text x="484" y="73.1">C4</text>
<text x="365.6" y="81.5">GREEN</text>
<text x="251.5" y="85.8">100N</text>
<text x="268.4" y="85.8">4U7</text>
<text x="314.9" y="85.8">100N</text>
<text x="331.8" y="85.8">100N</text>
<text x="348.7" y="85.8">4U7</text>
<text x="484" y="85.8">100N</text>
<text x="207.1" y="113.2">LAN8710</text>
<text x="207.1" y="109">U1</text>
<text x="481.9" y="113.2">J2</text>
<text x="548.6" y="134.3">8</text>
<text x="548.6" y="142.8">6</text>
<text x="548.6" y="138.6">7</text>
<text x="548.6" y="147">5</text>
<text x="161.4" y="151.2">R16</text>
<text x="182.5" y="155.5">33R</text>
<text x="548.6" y="155.5">3</text>
<text x="548.6" y="151.2">4</text>
<text x="548.6" y="159.7">2</text>
<text x="387.9" y="163.9">LED1</text>
<text x="548.6" y="163.9">1</text>
<text x="386.8" y="168.1">GREEN</text>
<text x="161.4" y="189.3">R17</text>
<text x="182.5" y="193.5">33R</text>
<text x="481.9" y="201.9">J00-0014NL</text>
<text x="531.9" y="220.9">R1</text>
<text x="378.3" y="225.2">C1</text>
<text x="531.9" y="230.2">0R</text>
<text x="378.3" y="237.8">1U</text>
<text x="105.8" y="286.4">J1</text>
<text x="564.5" y="332.9">MTH1</text>
<text x="104" y="341.3">KEY</text>
<text x="559.9" y="337.1">PTH_M3</text>
<text x="564.5" y="341.3">MTH2</text>
<text x="559.9" y="345.5">PTH_M3</text>
<text x="92" y="379.3">PCIE_36_FINGER</text>
<text x="447.7" y="400.5">FIDUCIAL</text>
<text x="457.4" y="396.2">FM1</text>
<text x="487.7" y="400.5">PCB FEET 6MM</text>
<text x="502.6" y="396.2">PROD1</text>
<text x="86.9" y="404.7">MECH1</text>
<text x="457.4" y="404.7">FM2</text>
<text x="502.6" y="404.7">PROD2</text>
<text x="77.3" y="408.9">NPTH_2MM8</text>
<text x="447.7" y="408.9">FIDUCIAL</text>
<text x="457.4" y="413.1">FM3</text>
<text x="487.7" y="408.9">PCB FEET 6MM</text>
<text x="502.6" y="413.1">PROD3</text>
<text x="447.7" y="417.4">FIDUCIAL</text>
<text x="487.7" y="417.4">PCB FEET 6MM</text>
<text x="487.7" y="425.8">PCB FEET 6MM</text>
<text x="502.6" y="421.6">PROD4</text>
</g>
<g font-size="3.8">
<text x="199.9" y="125.9">23</text>
<text x="199.9" y="121.7">22</text>
<text x="210.1" y="123.8">TXD0</text>
<text x="315.3" y="123.8">TXP</text>
<text x="328.8" y="125.9">28</text>
<text x="328.8" y="121.7">29</text>
<text x="476.6" y="121.7">1</text>
<text x="484.8" y="123.8">TDP</text>
<text x="199.9" y="130.1">24</text>
<text x="210.1" y="128">TXD1</text>
<text x="314.6" y="128">TXN</text>
<text x="476.6" y="130.1">4</text>
<text x="199.9" y="134.3">25</text>
<text x="210.1" y="136.4">TXD3</text>
<text x="210.1" y="132.2">TXD2</text>
<text x="315.1" y="136.4">RXP</text>
<text x="328.8" y="134.3">31</text>
<text x="484.8" y="132.2">T_CT</text>
<text x="199.9" y="138.5">18</text>
<text x="210.1" y="140.7">NINT/TXER/TXD4</text>
<text x="314.4" y="140.7">RXN</text>
<text x="328.8" y="138.5">30</text>
<text x="476.6" y="138.5">2</text>
<text x="484.8" y="140.7">TDN</text>
<text x="199.9" y="147">21</text>
<text x="210.1" y="149.1">TXEN</text>
<text x="199.9" y="151.2">20</text>
<text x="210.1" y="153.3">TXCLK</text>
<text x="297.5" y="153.3">LED1/REGOFF</text>
<text x="328.8" y="151.2">3</text>
<text x="328.8" y="155.4">2</text>
<text x="476.6" y="155.4">3</text>
<text x="199.9" y="159.7">11</text>
<text x="210.1" y="161.8">RXD0/MODE0</text>
<text x="296.2" y="157.6">LED2/NINTSEL</text>
<text x="484.8" y="157.6">RDP</text>
<text x="199.9" y="163.9">10</text>
<text x="210.1" y="166">RXD1/MODE1</text>
<text x="476.6" y="163.9">5</text>
<text x="484.8" y="166">R_CT</text>
<text x="201.8" y="172.3">8</text>
<text x="201.8" y="168.1">9</text>
<text x="210.1" y="170.2">RXD2/RMIISEL</text>
<text x="310.2" y="170.2">VDDIO</text>
<text x="328.8" y="168.1">12</text>
<text x="476.6" y="172.3">6</text>
<text x="210.1" y="174.5">RXD3/PHYAD2</text>
<text x="309.6" y="178.7">VDD1A</text>
<text x="328.8" y="176.6">27</text>
<text x="484.8" y="174.5">RDN</text>
<text x="199.9" y="185">26</text>
<text x="199.9" y="180.8">13</text>
<text x="210.1" y="182.9">RXER/RXD4/PHYAD0</text>
<text x="309.6" y="182.9">VDD2A</text>
<text x="328.8" y="180.8">1</text>
<text x="595.1" y="185">13</text>
<text x="201.8" y="189.2">7</text>
<text x="210.1" y="191.3">RXCLK/PHYAD1</text>
<text x="210.1" y="187.1">RXDV</text>
<text x="309.1" y="191.3">VDDCR</text>
<text x="328.8" y="189.2">6</text>
<text x="476.6" y="189.2">8</text>
<text x="484.8" y="191.3">CHS_GND</text>
<text x="575.2" y="187.1">SHIELD</text>
<text x="575.2" y="191.3">SHIELD</text>
<text x="595.1" y="189.2">14</text>
<text x="199.9" y="197.7">15</text>
<text x="199.9" y="201.9">14</text>
<text x="210.1" y="199.8">COL/CRS_DV/MODE2</text>
<text x="328.8" y="201.9">5</text>
<text x="210.1" y="204">CRS</text>
<text x="297.7" y="204">XTAL1/CLKIN</text>
<text x="310.4" y="208.2">XTAL2</text>
<text x="328.8" y="206.1">4</text>
<text x="199.9" y="210.4">16</text>
<text x="199.9" y="214.6">17</text>
<text x="210.1" y="212.5">MDIO</text>
<text x="328.8" y="214.6">32</text>
<text x="210.1" y="216.7">MDC</text>
<text x="311.3" y="216.7">RBIAS</text>
<text x="199.9" y="223">19</text>
<text x="210.1" y="225.1">NRST</text>
<text x="306" y="225.1">VSS_TAB</text>
<text x="328.8" y="223">33</text>
<text x="89.4" y="290.6">B1</text>
<text x="121.7" y="290.6">A1</text>
<text x="89.4" y="294.8">B2</text>
<text x="89.4" y="299.1">B3</text>
<text x="121.7" y="294.8">A2</text>
<text x="121.7" y="299.1">A3</text>
<text x="89.4" y="303.3">B4</text>
<text x="121.7" y="303.3">A4</text>
<text x="89.4" y="307.5">B5</text>
<text x="89.4" y="311.7">B6</text>
<text x="121.7" y="307.5">A5</text>
<text x="121.7" y="311.7">A6</text>
<text x="89.4" y="316">B7</text>
<text x="121.7" y="316">A7</text>
<text x="89.4" y="320.2">B8</text>
<text x="121.7" y="320.2">A8</text>
<text x="87.5" y="328.6">B10</text>
<text x="89.4" y="324.4">B9</text>
<text x="121.7" y="324.4">A9</text>
<text x="121.7" y="328.6">A10</text>
<text x="87.5" y="332.9">B11</text>
<text x="121.7" y="332.9">A11</text>
<text x="87.5" y="345.5">B12</text>
<text x="121.7" y="345.5">A12</text>
<text x="87.5" y="349.7">B13</text>
<text x="87.5" y="354">B14</text>
<text x="121.7" y="349.7">A13</text>
<text x="121.7" y="354">A14</text>
<text x="87.5" y="358.2">B15</text>
<text x="121.7" y="358.2">A15</text>
<text x="87.5" y="362.4">B16</text>
<text x="121.7" y="362.4">A16</text>
<text x="87.5" y="366.6">B17</text>
<text x="87.5" y="370.9">B18</text>
<text x="121.7" y="366.6">A17</text>
<text x="121.7" y="370.9">A18</text>
</g>
<g font-size="3.6" fill="#000080">
<text x="397.9" y="80.6" transform="rotate(-90 397.9 80.6)">R6</text>
<text x="407.3" y="82.7" transform="rotate(-90 407.3 82.7)">49R9</text>
<text x="414.8" y="80.6" transform="rotate(-90 414.8 80.6)">R7</text>
<text x="424.2" y="82.7" transform="rotate(-90 424.2 82.7)">49R9</text>
<text x="431.7" y="80.6" transform="rotate(-90 431.7 80.6)">R8</text>
<text x="441.1" y="82.7" transform="rotate(-90 441.1 82.7)">49R9</text>
<text x="448.6" y="80.6" transform="rotate(-90 448.6 80.6)">R9</text>
<text x="458" y="82.7" transform="rotate(-90 458 82.7)">49R9</text>
<text x="376.8" y="98.5" transform="rotate(-90 376.8 98.5)">R12</text>
<text x="386.2" y="99.6" transform="rotate(-90 386.2 99.6)">470R</text>
<text x="80.9" y="105.9" transform="rotate(-90 80.9 105.9)">R4</text>
<text x="90.3" y="106.9" transform="rotate(-90 90.3 106.9)">10K</text>
<text x="97.8" y="105.9" transform="rotate(-90 97.8 105.9)">R5</text>
<text x="107.2" y="106.9" transform="rotate(-90 107.2 106.9)">10K</text>
<text x="114.7" y="105.9" transform="rotate(-90 114.7 105.9)">R2</text>
<text x="124.1" y="106.9" transform="rotate(-90 124.1 106.9)">10K</text>
<text x="131.6" y="107" transform="rotate(-90 131.6 107)">R13</text>
<text x="141" y="106.9" transform="rotate(-90 141 106.9)">1K5</text>
<text x="148.5" y="105.9" transform="rotate(-90 148.5 105.9)">R3</text>
<text x="157.9" y="106.9" transform="rotate(-90 157.9 106.9)">10K</text>
<text x="520.9" y="159.1" transform="rotate(-90 520.9 159.1)">MAGNETICS</text>
<text x="397.9" y="187.2" transform="rotate(-90 397.9 187.2)">R11</text>
<text x="407.3" y="188.3" transform="rotate(-90 407.3 188.3)">470R</text>
<text x="355.6" y="233.7" transform="rotate(-90 355.6 233.7)">R14</text>
<text x="365.1" y="234.6" transform="rotate(-90 365.1 234.6)">12K1</text>
</g>
</svg>
